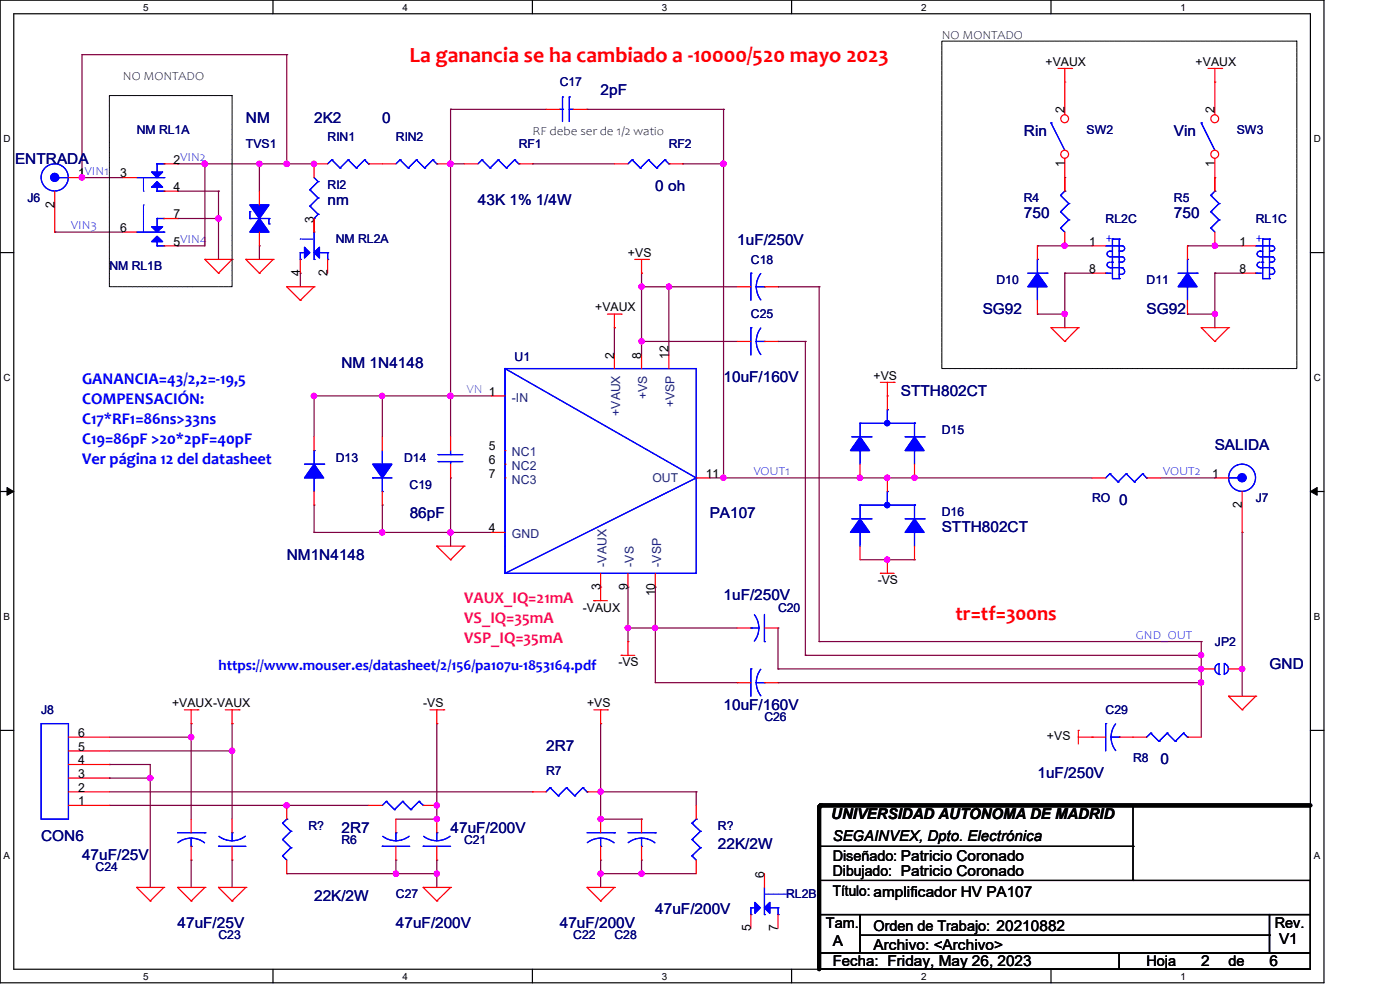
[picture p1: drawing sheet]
<svg xmlns="http://www.w3.org/2000/svg" width="297mm" height="210mm" viewBox="0 0 297 210" stroke-linecap="round" stroke-linejoin="round" font-family="sans-serif">
<path d="M0 0h280.9v208.5h-280.9zM2.9 2.9h275.1v202.7h-275.1z" fill="none" stroke="#000" stroke-width=".25"/>
<g fill="#fff">
<path d="M30.4 .3h1.1v2.4h-1.1z"/>
<path d="M30.4 205.9h1.1v2.3h-1.1z"/>
</g>
<path d="M57.9 0v2.9M57.9 205.6v2.9" fill="none" stroke="#000" stroke-width=".25"/>
<g fill="#fff">
<path d="M85.4 .3h1.1v2.4h-1.1z"/>
<path d="M85.4 205.9h1.1v2.3h-1.1z"/>
</g>
<path d="M112.9 0v2.9M112.9 205.6v2.9" fill="none" stroke="#000" stroke-width=".25"/>
<g fill="#fff">
<path d="M140.4 .3h1.2v2.4h-1.2z"/>
<path d="M140.4 205.9h1.2v2.3h-1.2z"/>
</g>
<path d="M167.9 0v2.9M167.9 205.6v2.9" fill="none" stroke="#000" stroke-width=".25"/>
<g fill="#fff">
<path d="M195.4 .3h1.2v2.4h-1.2z"/>
<path d="M195.4 205.9h1.2v2.3h-1.2z"/>
</g>
<path d="M223 0v2.9M223 205.6v2.9" fill="none" stroke="#000" stroke-width=".25"/>
<g fill="#fff">
<path d="M250.4 .3h1.2v2.4h-1.2z"/>
<path d="M250.4 205.9h1.2v2.3h-1.2z"/>
<path d="M.8 28.2h1.4v2.4h-1.4z"/>
<path d="M278.7 28.2h1.5v2.4h-1.5z"/>
<path d="M.8 78.9h1.4v2.3h-1.4z"/>
<path d="M278.7 78.9h1.5v2.3h-1.5z"/>
</g>
<path d="M0 53.6h2.9M278 53.6h2.9" fill="none" stroke="#000" stroke-width=".25"/>
<g fill="#fff">
<path d="M.8 129.6h1.3v2.3h-1.3z"/>
<path d="M278.7 129.6h1.4v2.3h-1.4z"/>
</g>
<path d="M0 104.3h2.9M278 104.3h2.9" fill="none" stroke="#000" stroke-width=".25"/>
<path d="M1.5 103.4l1.4 .9-1.4 .8zM278 104.3l1.4-.9v1.7z" fill="#000" stroke="#000" stroke-width=".21"/>
<g fill="#fff">
<path d="M.8 180.3h1.3v2.3h-1.3z"/>
<path d="M278.7 180.3h1.4v2.3h-1.4z"/>
</g>
<g fill="none" stroke="#000" stroke-width=".25">
<path d="M0 154.9h2.9M278 154.9h2.9M173.8 170.9h104.2v34.7h-104.2zM173.8 179.5h66.6M240.4 179.5h.1M240.4 170.9v15.9M173.5 186.8h104.5v7.2h-104.5zM173.8 194h8.7v8.1h-8.7zM182.5 194h86.8v8.1h-86.8zM182.5 198.4h86.8M240.4 186.8h.1M269.3 194h8.7v8.1h-8.7z"/>
<path d="M269.3 198.4h.1M173.8 202.1h63.6v3.5h-63.6zM237.4 202.1h40.6v3.5h-40.6z"/>
</g>
<g fill="none" stroke="#800040" stroke-width=".25">
<path d="M17.4 11.6h.1M17.4 11.6h43.4M17.4 11.6v26.1M60.8 11.6h.1M60.8 11.6v23.2M17.4 37.7h.1M17.4 37.7h8.7M37.7 34.8h.1M37.7 34.8h28.9M43.5 34.8h.1M43.5 34.8v17.4h-5.8M55 34.8h.1"/>
<path d="M55 34.8v5.8M60.8 34.8h.1M95.6 34.8h.1M95.6 23.2h.1M95.6 23.2v69.5M95.6 23.2h20.3M95.6 34.8h2.9M112.9 34.8h.1M112.9 34.8h17.4M124.5 23.2h.1M124.5 23.2h29M144.8 34.8h.1"/>
<path d="M144.8 34.8h8.7M153.5 23.2h.1M153.5 34.8h.1M153.5 23.2v78.2M225.9 37.7h.1M225.9 37.7v2.9M257.7 37.7h.1M257.7 37.7v2.9M11.6 49.2h.1M11.6 49.2h14.5M37.7 46.4h.1M37.7 52.2h.1"/>
<path d="M37.7 40.6h.1M37.7 46.4h8.7M37.7 40.6h8.7M46.4 46.4h.1M46.4 40.6h.1M46.4 40.6v14.4M55 52.2h.1M55 52.2v2.8M63.7 58h.1M63.7 58v2.8M66.6 49.2h.1M66.6 46.4v2.8"/>
<path d="M136.1 58h.1M136.1 58v17.3M220.1 52.2h.1M220.1 52.2h11.6M225.9 52.2h.1M225.9 58h.1M225.9 58h5.8M225.9 58v11.5M251.9 52.2h.1M251.9 52.2h11.6M257.7 52.2h.1M257.7 58h.1"/>
<path d="M257.7 58v11.5M257.7 58h5.8M130.3 69.5h.1M130.3 69.5v5.8M136.1 72.4h.1M136.1 60.8h.1M136.1 60.8h20.3M136.1 72.4h20.3M141.9 60.8h.1M141.9 60.8v14.5M165.1 60.8h.1M165.1 72.4h.1"/>
<path d="M165.1 60.8h8.7M165.1 72.4h5.8M170.9 72.4h.1M170.9 72.4v66.6M173.8 60.8h.1M173.8 60.8v75.3M220.1 66.6h.1M220.1 66.6h5.8M225.9 66.6h.1M251.9 66.6h.1M251.9 66.6h5.8M257.7 66.6h.1"/>
<path d="M66.6 84h.1M66.6 84h37.7M66.6 84v8.7M81.1 84h.1M81.1 84v8.7M95.6 84h.1M66.6 107.1h.1M66.6 112.9h.1M66.6 112.9h37.7M66.6 107.1v5.8M81.1 107.1h.1M81.1 112.9h.1"/>
<path d="M81.1 107.1v5.8M95.6 112.9h.1M95.6 101.4h.1M95.6 101.4v14.5M150.6 101.4h81.1M153.5 101.4h.1M182.5 101.4h.1M182.5 118.7h11.5M188.3 101.4h.1M188.3 118.7h.1M194 101.4h.1M194 118.7h.1"/>
<path d="M246.2 101.4h11.5M257.7 101.4h.1M263.5 112.9h.1M263.5 112.9v34.8M133.2 124.5h.1M133.2 133.2h.1M133.2 124.5v11.6M133.2 133.2h23.2M139 133.2h.1M139 124.5h.1M139 124.5v20.3h17.4M165.1 133.2h.1"/>
<path d="M165.1 133.2v8.7M170.9 139h.1M170.9 139h83.9M173.8 136.1h.1M173.8 136.1h81M254.8 139h.1M254.8 136.1h.1M254.8 136.1v20.3M23.2 159.3h26M23.2 156.4h17.4M40.6 156.4h.1M40.6 153.5h.1"/>
<path d="M40.6 153.5v20.3M49.2 159.3h.1M49.2 153.5h.1M49.2 153.5v20.3M92.7 153.5h.1M92.7 153.5v20.3M127.4 153.5h.1M127.4 153.5v20.3h8.7M156.4 144.8h.1M165.1 141.9h.1M165.1 144.8h.1M165.1 141.9h89.7"/>
<path d="M165.1 144.8h89.7M254.8 141.9h.1M254.8 144.8h.1M263.5 141.9h.1M23.2 162.2h.1M23.2 165.1h.1M23.2 170.9h.1M23.2 162.2h8.7v26.1M23.2 165.1h8.7M23.2 170.9h55M23.2 168h89.7M31.9 165.1h.1"/>
<path d="M60.8 170.9h.1M84 173.8h8.7M92.7 173.8h.1M92.7 170.9h.1M112.9 168h.1M127.4 168h.1M127.4 168h20.3M136.1 173.8h.1M147.7 168h.1M147.7 168v2.9M31.9 188.3h.1M40.6 182.5h.1"/>
<path d="M40.6 182.5v5.8M49.2 182.5h.1M49.2 182.5v5.8M60.8 185.3h.1M60.8 185.3h31.9M84 182.5h.1M84 182.5v2.8M92.7 185.3h.1M92.7 182.5h.1M92.7 182.5v5.8M127.4 185.3h.1M127.4 182.5h.1"/>
<path d="M127.4 182.5v5.8M127.4 185.3h20.3M136.1 185.3h.1M136.1 182.5h.1M136.1 182.5v2.8"/>
</g>
<g fill="#f0f" stroke="#f0f" stroke-width=".25">
<circle cx="95.5" cy="84" r=".55"/>
<circle cx="95.5" cy="34.8" r=".55"/>
<circle cx="139" cy="133.2" r=".55"/>
<circle cx="127.4" cy="185.3" r=".55"/>
<circle cx="92.7" cy="185.3" r=".55"/>
<circle cx="141.9" cy="60.8" r=".55"/>
<circle cx="95.5" cy="112.9" r=".55"/>
<circle cx="136.1" cy="60.8" r=".55"/>
<circle cx="153.5" cy="34.8" r=".55"/>
<circle cx="263.5" cy="141.9" r=".56"/>
<circle cx="46.3" cy="46.3" r=".56"/>
<circle cx="43.4" cy="34.8" r=".55"/>
<circle cx="257.7" cy="52.1" r=".55"/>
<circle cx="257.7" cy="66.6" r=".55"/>
<circle cx="194" cy="101.3" r=".55"/>
<circle cx="225.8" cy="52.1" r=".55"/>
<circle cx="225.8" cy="66.6" r=".55"/>
<circle cx="153.5" cy="101.3" r=".55"/>
<circle cx="254.8" cy="139" r=".55"/>
<circle cx="136.1" cy="72.4" r=".55"/>
<circle cx="254.8" cy="141.9" r=".55"/>
<circle cx="133.2" cy="133.2" r=".56"/>
<circle cx="127.4" cy="173.7" r=".55"/>
<circle cx="127.4" cy="167.9" r=".55"/>
<circle cx="92.7" cy="173.7" r=".55"/>
<circle cx="92.7" cy="170.9" r=".55"/>
<circle cx="84" cy="185.3" r=".55"/>
<circle cx="182.4" cy="101.3" r=".55"/>
<circle cx="188.2" cy="101.3" r=".55"/>
<circle cx="188.2" cy="118.7" r=".55"/>
<circle cx="81.1" cy="112.9" r=".55"/>
<circle cx="81.1" cy="84" r=".55"/>
<circle cx="31.9" cy="165.1" r=".56"/>
<circle cx="49.2" cy="159.3" r=".55"/>
<circle cx="40.6" cy="156.4" r=".55"/>
<circle cx="60.8" cy="170.9" r=".56"/>
<circle cx="254.8" cy="144.8" r=".55"/>
<circle cx="66.6" cy="34.8" r=".55"/>
<circle cx="55" cy="34.8" r=".55"/>
<circle cx="136.1" cy="185.3" r=".55"/>
<circle cx="60.8" cy="34.8" r=".56"/>
<circle cx="17.4" cy="37.6" r=".56"/>
<circle cx="66.6" cy="84" r=".55"/>
</g>
<g fill="none" stroke="#f00" stroke-width=".25">
<path d="M224.5 14.5h2.8M225.9 17.4h.1M225.9 14.5v2.9M227.3 14.5h.1M256.3 14.5h2.9M257.7 17.4h.1M257.7 14.5v2.9M259.2 14.5h.1M26.1 37.7h2.9M34.8 34.8h2.9M81.1 34.8h2.9M92.7 34.8h2.9"/>
<path d="M98.5 34.8h2.9M110.1 34.8h2.8M115.9 23.2h2.8M121.6 23.2h2.9M225.9 37.7v2.9M257.7 37.7v2.9M26.1 49.2h2.9M34.8 40.6h2.9M34.8 52.2h2.9M34.8 46.4h2.9M43.5 55h.1M43.5 55h5.7"/>
<path d="M43.5 55l2.9 3M46.4 58h.1M49.2 55h.1M49.2 55l-2.8 3M52.2 55h.1M52.2 55h5.8M52.2 55l2.8 3M55 58h.1M58 55h.1M58 55l-3 3M134.7 55h2.9M136.1 58h.1"/>
<path d="M136.1 55v3M137.6 55h.1M225.9 49.2v3M257.7 49.2v3M263.5 52.2h2.9M263.5 58h2.9M60.8 60.8h.1M60.8 60.8h5.8M60.8 60.8l2.9 2.9M63.7 63.7h.1M66.6 60.8h.1M66.6 60.8l-2.9 2.9"/>
<path d="M128.9 66.6h2.9M130.3 69.5h.1M130.3 66.6v2.9M131.8 66.6h.1M156.4 72.4h2.9M162.2 72.4h2.9M223 69.5h.1M223 69.5h5.8M223 69.5l2.9 2.9M225.9 72.4h.1M228.8 69.5h.1M228.8 69.5l-2.9 2.9"/>
<path d="M254.8 69.5h.1M254.8 69.5h5.8M254.8 69.5l2.9 2.9M257.7 72.4h.1M260.6 69.5h.1M260.6 69.5l-2.9 2.9M66.6 92.7v2.9M81.1 92.7v2.9M95.6 92.7v2.9M95.6 98.5v2.9M182.5 98.5v2.9M186.8 81.1h2.9"/>
<path d="M188.3 84h.1M188.3 81.1v5.8M189.7 81.1h.1M194 98.5v2.9M66.6 104.3v2.8M81.1 104.3v2.8M92.7 115.9h.1M92.7 115.9h5.8M92.7 115.9l2.9 2.8M95.6 118.7h.1M98.5 115.9h.1M98.5 115.9l-2.9 2.8"/>
<path d="M188.3 118.7h.1M188.3 118.7v2.9M126 127.4h.1M126 127.4h2.9M127.4 124.5h.1M127.4 124.5v2.9M131.8 139h.1M131.8 139h2.9M133.2 136.1h.1M133.2 136.1v2.9M186.8 121.6h.1M186.8 121.6h2.9"/>
<path d="M39.1 150.6h2.9M40.6 153.5h.1M40.6 150.6v2.9M42 150.6h.1M47.8 150.6h2.9M49.2 153.5h.1M49.2 150.6v2.9M50.7 150.6h.1M91.2 150.6h2.9M92.7 153.5h.1M92.7 150.6v2.9M94.1 150.6h.1"/>
<path d="M126 150.6h2.9M127.4 153.5h.1M127.4 150.6v2.9M128.9 150.6h.1M156.4 144.8h2.9M162.2 144.8h2.9M228.8 154.9h.1M228.8 156.4h5.8M228.8 154.9v2.9M231.7 156.4h.1M237.4 156.4h3M260.6 147.7h.1"/>
<path d="M260.6 147.7h5.8M260.6 147.7l2.9 2.9M263.5 150.6h.1M266.4 147.7h.1M266.4 147.7l-2.9 2.9M40.6 173.8v2.9M40.6 179.5v3M60.8 170.9v2.9M127.4 173.8v2.9M127.4 179.5v3M29 188.3h.1M29 188.3h5.8"/>
<path d="M29 188.3l2.9 2.8M31.9 191.1h.1M34.8 188.3h.1M34.8 188.3l-2.9 2.8M37.7 188.3h.1M37.7 188.3h5.8M37.7 188.3l2.9 2.8M40.6 191.1h.1M43.5 188.3h.1M43.5 188.3l-2.9 2.8M46.4 188.3h.1M46.4 188.3h5.8"/>
<path d="M46.4 188.3l2.8 2.8M49.2 191.1h.1M52.2 188.3h.1M52.2 188.3l-3 2.8M60.8 182.5v2.8M89.8 188.3h.1M89.8 188.3h5.8M89.8 188.3l2.9 2.8M92.7 191.1h.1M95.6 188.3h.1M95.6 188.3l-2.9 2.8M124.5 188.3h.1"/>
<path d="M124.5 188.3h5.8M124.5 188.3l2.9 2.8M127.4 191.1h.1M130.3 188.3h.1M130.3 188.3l-2.9 2.8"/>
</g>
<path d="M173.8 171.2v34.4M174 170.9h104" fill="none" stroke="#000" stroke-width=".85"/>
<g fill="#000">
<circle cx="173.8" cy="171.2" r=".42"/>
<circle cx="174" cy="170.9" r=".42"/>
</g>
<path d="M199.8 8.7h75.3v69.5h-75.3zM23.2 20.3h26v40.5h-26z" fill="none" stroke="#000" stroke-width=".21"/>
<g fill="none" stroke="#00f" stroke-width=".25">
<path d="M29 37.7h5.8M33.3 34.8h.1M33.3 34.8v1.7M33.3 39.7v.9M33.3 34.8h1.5M34.8 37.7h.1M34.8 34.8h.1M84.9 33.9h.1M84.9 33.9l-.9 .9M84.9 33.9l1.7 1.7M86.6 35.6h.1M88.3 33.9h.1"/>
<path d="M88.3 33.9l-1.7 1.7M88.3 33.9l1.8 1.7M90.1 35.6h.1M91.8 33.9h.1M91.8 33.9l-1.7 1.7M91.8 33.9l.9 .9M92.7 34.8h.1M102.2 33.9h.1M102.2 33.9l-.8 .9M102.2 33.9l1.8 1.7M104 35.6h.1M105.7 33.9h.1"/>
<path d="M105.7 33.9l-1.7 1.7M105.7 33.9l1.7 1.7M107.4 35.6h.1M109.2 33.9h.1M109.2 33.9l-1.8 1.7M109.2 33.9l.9 .9M110.1 34.8h.1M118.7 23.2h.6M119.3 23.2h.1M119.3 20.6h.1M119.3 20.6v5.2M120.8 20.6h.1"/>
<path d="M120.8 23.2h.1M120.8 23.2h.8M120.8 20.6v5.2M223 26.1h.1M223 26.1l2.9 5.8M29 49.2h5.8M33.3 40.6h.1M33.3 52.2h.1M33.3 46.4h.1M33.3 46.4v1.7M33.3 51.3v.9M33.3 40.6h1.5"/>
<path d="M33.3 52.2h1.5M33.3 46.4h1.5M34.8 40.6h.1M34.8 52.2h.1M34.8 46.4h.1M34.8 49.2h.1M225 48.4h.1M225 44.9h.1M225 41.4h.1M225 48.4l.9 .8M225 44.9l1.7 1.8M225 41.4l1.7 1.8"/>
<path d="M225.9 40.6h.1M225.9 40.6l-.9 .8M226.7 46.7h.1M226.7 43.2h.1M226.7 46.7l-1.7 1.7M226.7 43.2l-1.7 1.7M256.9 48.4h.1M256.9 44.9h.1M256.9 41.4h.1M256.9 48.4l.8 .8M256.9 44.9l1.7 1.8M256.9 41.4l1.7 1.8"/>
<path d="M257.7 40.6h.1M257.7 40.6l-.8 .8M258.6 46.7h.1M258.6 43.2h.1M258.6 46.7l-1.7 1.7M258.6 43.2l-1.7 1.7M266.4 58h.1M266.4 52.2h3.5M266.4 58h1.2M267.3 53.3h.1M267.3 53.3a.57 .57 0 0 0-.6 .6 .57 .57 0 0 0 .6 .5M267.3 56.8h.1"/>
<path d="M267.3 55.6a.55 .55 0 0 0-.6 .6 .55 .55 0 0 0 .6 .5M267.3 53.3h.6M267.3 54.5h2.6M267.3 56.8h2.6M267.6 55.6h.3M267.9 59.1h.1M267.9 50.7h.1M267.9 55.6h.1M267.9 50.7v8.4M267.9 59.1h1.4M267.9 50.7h1.4M269.3 59.1h.1"/>
<path d="M269.3 50.7h.1M269.3 53.3h.1M269.3 55.6h.1M269.3 58.2h.1M269.3 50.7v8.4M269.3 53.3h.6M269.3 55.6h.6M269.6 56.8a.71 .71 0 0 1 .8 .5 .71 .71 0 0 1-.5 .9h-.6M269.9 52.2h.1M269.9 54.5h.1M269.9 52.2a.55 .55 0 0 1 .5 .5 .55 .55 0 0 1-.5 .6M269.9 54.5a.55 .55 0 0 1 .5 .5 .55 .55 0 0 1-.5 .6"/>
<path d="M269.9 56.8h.1M159.3 69.5h.1M159.3 69.5v5.8M160.4 72.4l.3 1.5 .7 1.3M160.4 72.4h1.8M161.4 69.6l-.7 1.3-.3 1.5M162.2 72.4h.1M64.6 98.5h4.1M66.6 95.6h.1M66.6 95.6v2.9M68.7 98.5h.1M81.1 98.5h.1"/>
<path d="M81.1 95.6v2.9M93 96.4h.1M93 97.9h.1M93 96.4h5.2M93 97.9h5.2M95.6 97.9h.1M95.6 96.4h.1M95.6 95.6v.8M95.6 97.9v.6M180.7 92.7h4.1M182.5 95.6h.1M182.5 89.8h.1"/>
<path d="M182.5 89.8v2.9M182.5 95.6v2.9M182.5 89.8h11.5M184.8 92.7h.1M188.3 86.9h.1M188.3 86.9v2.9M192 92.7h4M194 95.6h.1M194 89.8h.1M194 89.8v2.9M194 95.6v2.9M196 92.7h.1"/>
<path d="M66.6 101.4h.1M66.6 101.4v2.9M79.1 101.4h.1M79.1 101.4h4M81.1 104.3h.1M81.1 101.4v2.9M159.3 141.9h.1M159.3 141.9v5.8M160.4 144.8l.3 1.5 .7 1.3M160.4 144.8h1.8M161.4 142l-.7 1.3-.3 1.5M162.2 144.8h.1"/>
<path d="M234.6 153.5h.1M234.6 153.5v5.8M235.7 156.4l.3 1.5 .7 1.3M235.7 156.4h1.7M236.7 153.6l-.7 1.3-.3 1.5M237.4 156.4h.1M37.7 176.7h5.8M40.6 179.5h.1M40.6 177.8l1.5 .3 1.3 .7M40.6 177.8l-1.5 .2-1.4 .8M40.6 177.8v1.7M43.5 176.7h.1"/>
<path d="M59.9 178.1h.1M59.9 174.6h.1M59.9 178.1l1.8 1.7M59.9 174.6l1.8 1.8M60.8 173.8h.1M60.8 173.8l-.9 .8M61.7 179.8h.1M61.7 176.4h.1M61.7 179.8l-1.8 1.8M61.7 176.4l-1.8 1.7M124.5 176.7h5.8M127.4 179.5h.1"/>
<path d="M127.4 177.8l1.5 .3 1.4 .7M127.4 177.8l-1.5 .2-1.3 .8M127.4 177.8v1.7M130.3 176.7h.1M59.9 181.6h.1M59.9 181.6l.9 .9"/>
</g>
<g fill="#00f" stroke="#00f" stroke-width=".25">
<path d="M32.2 36.5h2.3l-1.2 1.2z"/>
<path d="M33.3 38.5l1.2 1.2h-2.3z"/>
<path d="M32.2 48.1h2.3l-1.2 1.1z"/>
<path d="M32.2 51.3l1.1-1.2 1.2 1.2z"/>
<path d="M66.6 98.5l2.1 2.9h-4.1z" fill-rule="evenodd"/>
<path d="M66.6 98.5l2.1 2.9h-4.1z" fill-rule="evenodd"/>
<path d="M79.1 98.5h4l-2 2.9z" fill-rule="evenodd"/>
<path d="M79.1 98.5h4l-2 2.9z" fill-rule="evenodd"/>
<path d="M182.5 92.7l2 2.9h-4.1z" fill-rule="evenodd"/>
<path d="M194 92.7l2 2.9h-4z" fill-rule="evenodd"/>
<path d="M182.5 92.7l2 2.9h-4.1z" fill-rule="evenodd"/>
<path d="M194 92.7l2 2.9h-4z" fill-rule="evenodd"/>
<circle cx="188.2" cy="89.8" r=".55"/>
</g>
<path d="M30.4 37.7v2.9M30.4 40.6h.1M30.4 43.5h.1M30.4 43.5v5.7" fill="none" stroke="#fff" stroke-width=".21"/>
<path d="M30.4 37.7v2.9M30.4 40.6h.1M30.4 43.5h.1M30.4 43.5v5.7" fill="none" stroke="#00f" stroke-width=".21"/>
<circle cx="225.9" cy="32.7" r=".83" fill="#fff" stroke="#f00" stroke-width=".25"/>
<path d="M225.9 33.6v7" fill="none" stroke="#f00" stroke-width=".25"/>
<circle cx="225.9" cy="25.2" r=".83" fill="#fff" stroke="#f00" stroke-width=".25"/>
<g fill="none" stroke="#f00" stroke-width=".25">
<path d="M225.9 17.4v6.9M66.6 34.8v2.9M130.3 34.8h2.9M141.9 34.8h2.9M63.7 55v3M66.6 46.4v2.8M69.5 55v3M220.1 52.2v2.8M231.7 52.2h2.9M231.7 58h2.9M251.9 52.2v2.8M130.3 75.3v2.9"/>
<path d="M136.1 75.3v2.9M141.9 75.3v2.9M156.4 60.8h2.9M162.2 60.8h2.9M220.1 63.7v2.9M251.9 63.7v2.9M104.3 84h2.8M107.1 95.6h.1M107.1 98.5h.1M104.3 112.9h2.8M107.1 101.4h.1M147.7 101.4h2.9"/>
<path d="M182.5 115.9v2.8M188.3 101.4v2.9M194 115.9v2.8M231.7 101.4h2.9M243.2 101.4h3M257.7 101.4h2.9M263.5 104.3v8.6M127.4 121.6v2.9M133.2 121.6v2.9M139 121.6v2.9M240.4 156.4h2.8M251.9 156.4h2.9"/>
<path d="M49.2 173.8v2.9M49.2 179.5v3M78.2 170.9h2.9M89.8 170.9h2.9M92.7 173.8v2.9M92.7 179.5v3M147.7 170.9v2.9M147.7 182.5v2.8"/>
</g>
<g fill="none" stroke="#00f" stroke-width=".25">
<path d="M66.6 37.7l.9 .8M67.5 38.5h.1M67.5 38.5l-1.8 1.8M134.1 33.9h.1M134.1 33.9l-.9 .9M134.1 33.9l1.7 1.7M135.8 35.6h.1M137.6 33.9h.1M137.6 33.9l-1.8 1.7M137.6 33.9l1.7 1.7M139.3 35.6h.1M141.1 33.9h.1"/>
<path d="M141.1 33.9l-1.8 1.7M141.1 33.9l.8 .9M141.9 34.8h.1M254.8 26.1h.1M254.8 26.1l2.9 5.8M63.7 53.6h.1M63.7 55h.1M63.7 53.6h.9M63.7 53.6v1.4M65.7 40.3h.1M65.7 43.7h.1M65.7 40.3l1.8 1.7"/>
<path d="M65.7 43.7l1.8 1.8M66.6 55h.1M66.6 46.4h.1M66.6 49.2v5.8M67.5 42h.1M67.5 45.5h.1M67.5 42l-1.8 1.7M67.5 45.5l-.9 .9M67.8 53.6h1.7M69.5 53.6h.1M69.5 55h.1M69.5 53.6v1.4"/>
<path d="M159.3 58h.1M159.3 58v5.7M161.4 58l-.7 1.3-.3 1.5M218.1 58h4M220.1 55h.1M220.1 55v3M222.1 58h.1M234.6 58h.1M234.6 58h1.1M234.6 52.2h3.4M235.5 53.3h.1M235.5 56.8h.1"/>
<path d="M235.5 53.3h.5M235.5 54.5h2.5M235.5 56.8h2.5M235.5 53.3a.57 .57 0 0 0-.6 .6 .57 .57 0 0 0 .6 .5M235.5 55.6a.55 .55 0 0 0-.6 .6 .55 .55 0 0 0 .6 .5M235.7 55.6h.3M236 59.1h.1M236 50.7h.1M236 55.6h.1M236 50.7v8.4M236 59.1h1.4M236 50.7h1.4"/>
<path d="M237.4 59.1h.1M237.4 50.7h.1M237.4 53.3h.1M237.4 55.6h.1M237.4 58.2h.1M237.4 50.7v8.4M237.4 53.3h.6M237.4 55.6h.6M237.7 56.8a.85 .85 0 0 1 .9 .9M238 52.2h.1M238 54.5h.1M238 52.2a.55 .55 0 0 1 .6 .5 .55 .55 0 0 1-.6 .6"/>
<path d="M238 54.5a.55 .55 0 0 1 .6 .5 .55 .55 0 0 1-.6 .6M238 56.8h.1M238.6 57.7l-.3 .4-.9 .1M249.9 58h4.1M251.9 55h.1M251.9 55v3M254 58h.1M107.1 78.2h40.6v43.4h-40.6zM107.1 78.2h.1M107.1 78.2v43.4M107.1 78.2l40.6 23.2M160.4 60.8l.3 1.5 .7 1.3"/>
<path d="M160.4 60.8h1.8M162.2 60.8h.1M220.1 60.8h.1M220.1 60.8v2.9M251.9 60.8h.1M251.9 60.8v2.9M147.7 101.4h.1M147.7 101.4l-40.6 20.2M180.7 110.1h4.1M182.5 112.9h.1M182.5 107.1h.1M182.5 107.1v3"/>
<path d="M182.5 112.9v3M182.5 107.1h11.5M184.8 110.1h.1M188.3 104.3h.1M188.3 104.3v2.8M192 110.1h4M194 112.9h.1M194 107.1h.1M194 107.1v3M194 112.9v3M196 110.1h.1M235.5 100.5h.1"/>
<path d="M235.5 100.5l-.9 .9M235.5 100.5l1.7 1.7M237.2 102.2h.1M238.9 100.5h.1M238.9 100.5l-1.7 1.7M238.9 100.5l1.8 1.7M240.7 102.2h.1M242.4 100.5h.1M242.4 100.5l-1.7 1.7M242.4 100.5l.8 .9M243.2 101.4h.1M260.6 101.4h2"/>
<path d="M262.6 101.4h.1M107.1 121.6h.1M244.1 155.5h.1M244.1 155.5l-.9 .9M244.1 155.5l1.8 1.8M245.9 157.3h.1M247.6 155.5h.1M247.6 155.5l-1.7 1.8M247.6 155.5l1.7 1.8M249.3 157.3h.1M251.1 155.5h.1M251.1 155.5l-1.8 1.8"/>
<path d="M251.1 155.5l.8 .9M251.9 156.4h.1M46.4 179.5h.1M46.4 179.5h5.8M49.2 176.7h.1M49.2 176.7v1.7M52 177.4a4.6 4.6 0 0 1-5.5 0M82 170h.1M82 170l-.9 .9M82 170l1.7 1.7M83.7 171.7h.1M85.4 170h.1"/>
<path d="M85.4 170l-1.7 1.7M85.4 170l1.8 1.7M87.2 171.7h.1M88.9 170h.1M88.9 170l-1.7 1.7M88.9 170l.9 .9M89.8 179.5h.1M89.8 170.9h.1M89.8 179.5h5.8M92.7 176.7h.1M92.7 176.7v1.7M95.5 177.4a4.6 4.6 0 0 1-5.6 0"/>
<path d="M146.8 178.1h.1M146.8 174.6h.1M146.8 178.1l1.8 1.7M146.8 174.6l1.8 1.8M147.7 173.8h.1M147.7 173.8l-.9 .8M148.6 179.8h.1M148.6 176.4h.1M148.6 179.8l-1.8 1.8M148.6 176.4l-1.8 1.7M146.8 181.6h.1M146.8 181.6l.9 .9"/>
<circle cx="263.5" cy="101.3" r="2.87"/>
</g>
<g fill="#00f" stroke="#00f" stroke-width=".25">
<path d="M66.6 53.6l1.2-1.1v2.2z"/>
<path d="M64.6 52.5l1.1 1.1-1.1 1.1z"/>
<path d="M251.9 58l2.1 2.8h-4.1z" fill-rule="evenodd"/>
<path d="M251.9 58l2.1 2.8h-4.1z" fill-rule="evenodd"/>
<path d="M182.5 110.1l2 2.8h-4.1z" fill-rule="evenodd"/>
<path d="M194 110.1l2 2.8h-4z" fill-rule="evenodd"/>
<path d="M182.5 110.1l2 2.8h-4.1z" fill-rule="evenodd"/>
<path d="M194 110.1l2 2.8h-4z" fill-rule="evenodd"/>
<path d="M220.1 58l2 2.8h-4z" fill-rule="evenodd"/>
<path d="M220.1 58l2 2.8h-4z" fill-rule="evenodd"/>
<circle cx="188.2" cy="107.1" r=".55"/>
<circle cx="263.5" cy="101.4" r=".86"/>
</g>
<path d="M63.7 50.7h.1M63.7 50.7h2.9" fill="none" stroke="#fff" stroke-width=".21"/>
<path d="M63.7 50.7h.1M63.7 50.7h2.9" fill="none" stroke="#00f" stroke-width=".21"/>
<circle cx="257.7" cy="32.7" r=".83" fill="#fff" stroke="#f00" stroke-width=".25"/>
<path d="M257.7 33.6v7" fill="none" stroke="#f00" stroke-width=".25"/>
<circle cx="257.7" cy="25.2" r=".83" fill="#fff" stroke="#f00" stroke-width=".25"/>
<g fill="none" stroke="#f00" stroke-width=".25">
<path d="M257.7 17.4v6.9M14.5 37.7h2.9M66.6 34.8h2.9M78.2 34.8h2.9M11.6 40.6v8.6M55 40.6v2.9M55 49.2v3M156.4 133.2h2.9M162.2 133.2h2.9M14.5 159.3h8.7M14.5 156.4h8.7M254.8 141.9h2.9"/>
<path d="M260.6 141.9h2.9M14.5 168h8.7M14.5 170.9h8.7M14.5 165.1h8.7M14.5 162.2h8.7M84 173.8v2.9M84 179.5v3M112.9 168h3M124.5 168h2.9M136.1 173.8v2.9M136.1 179.5v3M159.3 194v2.9"/>
<path d="M162.2 185.3v3M165.1 194v2.9"/>
</g>
<g fill="none" stroke="#00f" stroke-width=".25">
<path d="M12.5 37.7h.1M12.5 37.7h2M70.4 33.9h.1M70.4 33.9l-.9 .9M70.4 33.9l1.7 1.7M72.1 35.6h.1M73.9 33.9h.1M73.9 33.9l-1.8 1.7M73.9 33.9l1.7 1.7M75.6 35.6h.1M77.3 33.9h.1M77.3 33.9l-1.7 1.7"/>
<path d="M77.3 33.9l.9 .9M78.2 34.8h.1M53 46.4h.1M53 44.9h.1M53 46.4h4.1M53 44.9v1.5M57.1 46.4h.1M57.1 47.5h.1M57.1 46.4v1.1M159.3 133.2h.1M159.3 133.2h1.7M160 130.4l.8 1.3 .2 1.6-.3 1.4-.7 1.3"/>
<path d="M162.2 136.1h.1M162.2 130.3v5.8M8.7 153.5h5.8v20.3h-5.8zM258.6 143.1h.1M258.6 143a1.14 1.14 0 0 1-.9-1.1 1.14 1.14 0 0 1 .9-1.1v2.3M259.7 140.8a1.14 1.14 0 0 1 .9 1.1 1.14 1.14 0 0 1-.9 1.1M259.8 140.8h.1M259.8 140.8v2.3M81.1 179.5h.1M81.1 179.5h5.8M84 176.7h.1M84 176.7v1.7"/>
<path d="M86.8 177.4a4.6 4.6 0 0 1-5.6 0M116.7 167.1h.1M116.7 167.1l-.8 .9M116.7 167.1l1.7 1.7M118.4 168.8h.1M120.2 167.1h.1M120.2 167.1l-1.8 1.7M120.2 167.1l1.7 1.7M121.9 168.8h.1M123.7 167.1h.1M123.7 167.1l-1.8 1.7M123.7 167.1l.8 .9"/>
<path d="M124.5 168h.1M133.2 176.7h5.8M136.1 179.5h.1M136.1 177.8l1.5 .3 1.3 .7M136.1 177.8l-1.5 .2-1.3 .8M136.1 177.8v1.7M139 176.7h.1M159.3 194h.1M159.3 192.6h.1M159.3 192.6v1.4M159.3 192.6h.8M162.2 194h.1"/>
<path d="M162.2 188.3v5.7M163.3 192.6h1.8M165.1 194h.1M165.1 192.6h.1M165.1 192.6v1.4"/>
<circle cx="11.6" cy="37.6" r="2.88"/>
</g>
<g fill="#00f" stroke="#00f" stroke-width=".25">
<path d="M163.3 191.4v2.4l-1.1-1.2z"/>
<path d="M160.1 191.4l1.2 1.2-1.2 1.2z"/>
<path d="M55 46.4l2.1 2.8h-4.1z" fill-rule="evenodd"/>
<path d="M53 43.5h4.1l-2.1 2.9z" fill-rule="evenodd"/>
<path d="M55 46.4l2.1 2.8h-4.1z" fill-rule="evenodd"/>
<path d="M53 43.5h4.1l-2.1 2.9z" fill-rule="evenodd"/>
<circle cx="11.6" cy="37.6" r=".85"/>
</g>
<path d="M162.2 189.7h5.8M168 189.7h.1" fill="none" stroke="#fff" stroke-width=".21"/>
<path d="M162.2 189.7h5.8M168 189.7h.1" fill="none" stroke="#00f" stroke-width=".21"/>
<g fill="#f0f" stroke="#f0f" stroke-width=".25">
<circle cx="95.5" cy="84" r=".55"/>
<circle cx="95.5" cy="34.8" r=".55"/>
<circle cx="139" cy="133.2" r=".55"/>
<circle cx="127.4" cy="185.3" r=".55"/>
<circle cx="92.7" cy="185.3" r=".55"/>
<circle cx="141.9" cy="60.8" r=".55"/>
<circle cx="95.5" cy="112.9" r=".55"/>
<circle cx="136.1" cy="60.8" r=".55"/>
<circle cx="153.5" cy="34.8" r=".55"/>
<circle cx="263.5" cy="141.9" r=".56"/>
<circle cx="46.3" cy="46.3" r=".56"/>
<circle cx="43.4" cy="34.8" r=".55"/>
<circle cx="257.7" cy="52.1" r=".55"/>
<circle cx="257.7" cy="66.6" r=".55"/>
<circle cx="194" cy="101.3" r=".55"/>
<circle cx="225.8" cy="52.1" r=".55"/>
<circle cx="225.8" cy="66.6" r=".55"/>
<circle cx="153.5" cy="101.3" r=".55"/>
<circle cx="254.8" cy="139" r=".55"/>
<circle cx="136.1" cy="72.4" r=".55"/>
<circle cx="254.8" cy="141.9" r=".55"/>
<circle cx="133.2" cy="133.2" r=".56"/>
<circle cx="127.4" cy="173.7" r=".55"/>
<circle cx="127.4" cy="167.9" r=".55"/>
<circle cx="92.7" cy="173.7" r=".55"/>
<circle cx="92.7" cy="170.9" r=".55"/>
<circle cx="84" cy="185.3" r=".55"/>
<circle cx="182.4" cy="101.3" r=".55"/>
<circle cx="188.2" cy="101.3" r=".55"/>
<circle cx="188.2" cy="118.7" r=".55"/>
<circle cx="81.1" cy="112.9" r=".55"/>
<circle cx="81.1" cy="84" r=".55"/>
<circle cx="31.9" cy="165.1" r=".56"/>
<circle cx="49.2" cy="159.3" r=".55"/>
<circle cx="40.6" cy="156.4" r=".55"/>
<circle cx="60.8" cy="170.9" r=".56"/>
<circle cx="254.8" cy="144.8" r=".55"/>
<circle cx="66.6" cy="34.8" r=".55"/>
<circle cx="55" cy="34.8" r=".55"/>
<circle cx="136.1" cy="185.3" r=".55"/>
<circle cx="60.8" cy="34.8" r=".56"/>
<circle cx="17.4" cy="37.6" r=".56"/>
<circle cx="66.6" cy="84" r=".55"/>
</g>
<text font-size="4.6" fill="#f00" x="86.9" y="13.1">La ganancia se ha cambiado a -10000/520 mayo 2023</text>
<text font-size="4.3" fill="#f00" x="202.7" y="131.5">tr=tf=300ns</text>
<g font-size="3.5" fill="#00f">
<text x="17.4" y="81.5">GANANCIA=43/2,2=-19,5</text>
<text x="17.4" y="85.7">COMPENSACIÓN:</text>
<text x="17.4" y="90">C17*RF1=86ns&gt;33ns</text>
<text x="17.4" y="94.2">C19=86pF &gt;20*2pF=40pF</text>
<text x="17.4" y="98.4">Ver página 12 del datasheet</text>
</g>
<g font-size="3.5" fill="#ff0080">
<text x="98.5" y="127.8">VAUX_IQ=21mA</text>
<text x="98.5" y="132.1">VS_IQ=35mA</text>
<text x="98.5" y="136.3">VSP_IQ=35mA</text>
</g>
<g font-size="3.2" fill="#000080">
<text x="127.4" y="20.2">2pF</text>
<text x="52.2" y="26">NM</text>
<text x="66.6" y="26">2K2</text>
<text x="81.1" y="26">0</text>
<text x="217.2" y="28.9">Rin</text>
<text x="249" y="28.9">Vin</text>
<text x="3.2" y="34.7">ENTRADA</text>
<text x="139" y="40.5">0 oh</text>
<text x="69.5" y="43.4">nm</text>
<text x="101.4" y="43.4">43K 1% 1/4W</text>
<text x="217.2" y="46.3">750</text>
<text x="249" y="46.3">750</text>
<text x="156.4" y="52.1">1uF/250V</text>
<text x="208.5" y="66.5">SG92</text>
<text x="243.3" y="66.5">SG92</text>
<text x="72.4" y="78.1">NM 1N4148</text>
<text x="153.5" y="81">10uF/160V</text>
<text x="191.1" y="83.9">STTH802CT</text>
<text x="257.7" y="95.5">SALIDA</text>
<text x="237.4" y="107.1">0</text>
<text x="86.9" y="110">86pF</text>
<text x="150.6" y="110">PA107</text>
<text x="199.8" y="112.9">STTH802CT</text>
<text x="60.8" y="118.7">NM1N4148</text>
<text x="153.5" y="127.4">1uF/250V</text>
<text x="269.3" y="141.9">GND</text>
<text x="153.5" y="150.5">10uF/160V</text>
<text x="115.9" y="159.2">2R7</text>
<text x="220.1" y="165">1uF/250V</text>
<text x="246.2" y="162.1">0</text>
<text x="8.7" y="178.4">CON6</text>
<text x="72.4" y="176.6">2R7</text>
<text x="95.6" y="176.6">47uF/200V</text>
<text x="17.4" y="182.4">47uF/25V</text>
<text x="152.3" y="180.1">22K/2W</text>
<text x="66.6" y="191.1">22K/2W</text>
<text x="37.7" y="196.8">47uF/25V</text>
<text x="84" y="196.8">47uF/200V</text>
<text x="118.7" y="196.8">47uF/200V</text>
<text x="139" y="194">47uF/200V</text>
</g>
<text font-size="3.2" fill="#00f" x="46.4" y="142">https://www.mouser.es/datasheet/2/156/pa107u-1853164.pdf</text>
<g font-size="3.2">
<text x="176.4" y="173.7">UNIVERSIDAD AUTÓNOMA DE MADRID</text>
<text x="176.7" y="178.4">SEGAINVEX, Dpto. Electrónica</text>
<text x="176.7" y="185.8">Dibujado: Patricio Coronado</text>
<text x="176.7" y="200.6">A</text>
<text x="185.3" y="201.5">Archivo: &lt;Archivo&gt;</text>
<text x="271.4" y="200.3">V1</text>
<text x="176.7" y="205">Fecha: Friday, May 26, 2023</text>
<text x="254.8" y="205">2</text>
<text x="269.3" y="205">6</text>
</g>
<g font-size="3.1">
<text x="176.7" y="182.6">Diseñado: Patricio Coronado</text>
<text x="176.7" y="190.2">Título: amplificador HV PA107</text>
<text x="175.2" y="196.8">Tam.</text>
<text x="185.3" y="197.4">Orden de Trabajo: 20210882</text>
<text x="270.5" y="196.8">Rev.</text>
<text x="243.2" y="204.9">Hoja</text>
<text x="260.6" y="204.9">de</text>
</g>
<g font-size="2.6">
<text x="199.8" y="8.3">NO MONTADO</text>
<text x="26.1" y="17">NO MONTADO</text>
<text x="221.8" y="13.9">+VAUX</text>
<text x="253.7" y="13.9">+VAUX</text>
<text x="112.9" y="28.5">RF debe ser de 1/2 watio</text>
<text x="225.8" y="24" transform="rotate(-90 225.8 24)">2</text>
<text x="257.7" y="24" transform="rotate(-90 257.7 24)">2</text>
<text x="36.8" y="34.7">2VIN2</text>
<text x="225.8" y="35.3" transform="rotate(-90 225.8 35.3)">1</text>
<text x="257.7" y="35.3" transform="rotate(-90 257.7 35.3)">1</text>
<text x="16.6" y="37.6">1</text>
<text x="25.5" y="37.6">3</text>
<text x="36.8" y="40.5">4</text>
<text x="11.6" y="44" transform="rotate(-90 11.6 44)">2</text>
<text x="36.8" y="46.3">7</text>
<text x="66.6" y="47.2" transform="rotate(-90 66.6 47.2)">3</text>
<text x="25.5" y="49.2">6</text>
<text x="36.8" y="52.1">5VIN4</text>
<text x="231.1" y="52.1">1</text>
<text x="262.9" y="52.1">1</text>
<text x="63.7" y="58.5" transform="rotate(-90 63.7 58.5)">4</text>
<text x="69.5" y="58.5" transform="rotate(-90 69.5 58.5)">2</text>
<text x="133.2" y="54.5">+VS</text>
<text x="231.1" y="57.9">8</text>
<text x="262.9" y="57.9">8</text>
<text x="126.3" y="66">+VAUX</text>
<text x="130.3" y="76.2" transform="rotate(-90 130.3 76.2)">2</text>
<text x="136.1" y="76.2" transform="rotate(-90 136.1 76.2)">8</text>
<text x="141.9" y="76.2" transform="rotate(-90 141.9 76.2)">12</text>
<text x="185.3" y="80.5">+VS</text>
<text x="103.7" y="95.5">5</text>
<text x="103.7" y="98.4">6</text>
<text x="103.7" y="101.3">7</text>
<text x="149.7" y="101.3">11</text>
<text x="257.2" y="101.3">1</text>
<text x="263.5" y="107.7" transform="rotate(-90 263.5 107.7)">2</text>
<text x="103.7" y="112.9">4</text>
<text x="127.4" y="125.1" transform="rotate(-90 127.4 125.1)">3</text>
<text x="133.2" y="125.1" transform="rotate(-90 133.2 125.1)">9</text>
<text x="186.2" y="124">-VS</text>
<text x="123.7" y="129.8">-VAUX</text>
<text x="139" y="126.5" transform="rotate(-90 139 126.5)">10</text>
<text x="131.2" y="141.4">-VS</text>
<text x="36.5" y="150">+VAUX-VAUX</text>
<text x="89.8" y="150">-VS</text>
<text x="124.5" y="150">+VS</text>
<text x="16.6" y="159.3">5</text>
<text x="16.6" y="156.3">6</text>
<text x="222.1" y="157">+VS</text>
<text x="16.6" y="167.9">2</text>
<text x="16.6" y="165">3</text>
<text x="16.6" y="162.1">4</text>
<text x="16.6" y="170.8">1</text>
<text x="162.1" y="186.2" transform="rotate(-90 162.1 186.2)">6</text>
<text x="159.3" y="197.5" transform="rotate(-90 159.3 197.5)">5</text>
<text x="165" y="197.5" transform="rotate(-90 165 197.5)">7</text>
</g>
<g font-size="2.6" fill="#000080">
<text x="118.7" y="18.3">C17</text>
<text x="29" y="28.4">NM RL1A</text>
<text x="69.5" y="29.8">RIN1</text>
<text x="84" y="29.8">RIN2</text>
<text x="230.5" y="28.4">SW2</text>
<text x="262.4" y="28.4">SW3</text>
<text x="52.2" y="31.3">TVS1</text>
<text x="110.1" y="31.3">RF1</text>
<text x="141.9" y="31.3">RF2</text>
<text x="69.5" y="40">RI2</text>
<text x="5.8" y="42.9">J6</text>
<text x="217.2" y="42.9">R4</text>
<text x="234.6" y="47.2">RL2C</text>
<text x="249" y="42.9">R5</text>
<text x="266.4" y="47.2">RL1C</text>
<text x="71.2" y="51.6">NM RL2A</text>
<text x="23.2" y="57.4">NM RL1B</text>
<text x="159.3" y="55.9">C18</text>
<text x="211.4" y="60.3">D10</text>
<text x="243.2" y="60.3">D11</text>
<text x="159.3" y="67.5">C25</text>
<text x="109.2" y="76.5">U1</text>
<text x="199.8" y="92.1">D15</text>
<text x="71.2" y="97.9">D13</text>
<text x="85.7" y="97.9">D14</text>
<text x="86.9" y="103.7">C19</text>
<text x="231.7" y="106.6">RO</text>
<text x="266.4" y="106.6">J7</text>
<text x="199.8" y="109.5">D16</text>
<text x="165.1" y="129.8">C20</text>
<text x="257.7" y="137">JP2</text>
<text x="8.7" y="151.5">J8</text>
<text x="162.2" y="152.9">C26</text>
<text x="234.6" y="151.5">C29</text>
<text x="240.4" y="161.6">R8</text>
<text x="115.9" y="164.5">R7</text>
<text x="65.4" y="176.1">R?</text>
<text x="72.4" y="179">R6</text>
<text x="98.5" y="179">C21</text>
<text x="152.3" y="176.1">R?</text>
<text x="20.3" y="184.8">C24</text>
<text x="84" y="190.6">C27</text>
<text x="166.8" y="190.6">RL2B</text>
<text x="46.4" y="199.3">C23</text>
<text x="121.6" y="199.3">C22</text>
<text x="130.3" y="199.3">C28</text>
</g>
<g font-size="2.6" fill="#00f">
<text x="18" y="37.1">VIN1</text>
<text x="15.1" y="48.6">VIN3</text>
<text x="234.6" y="51.3">+</text>
<text x="266.4" y="51.3">+</text>
<text x="159.9" y="100.8">VOUT1</text>
<text x="246.8" y="100.8">VOUT2</text>
<text x="241" y="135.5">GND_OUT</text>
</g>
<text font-size="2.6" fill="#0080ff" x="99.1" y="83.4">VN 1</text>
<g font-size="2.6" fill="#004080">
<text x="108.6" y="85.2">-IN</text>
<text x="131.6" y="88.2" transform="rotate(-90 131.6 88.2)">+VAUX</text>
<text x="137.3" y="84.6" transform="rotate(-90 137.3 84.6)">+VS</text>
<text x="143.1" y="86.4" transform="rotate(-90 143.1 86.4)">+VSP</text>
<text x="108.6" y="96.8">NC1</text>
<text x="108.6" y="99.7">NC2</text>
<text x="108.6" y="102.6">NC3</text>
<text x="138.4" y="102.2">OUT</text>
<text x="108.6" y="114.1">GND</text>
<text x="128.6" y="120.2" transform="rotate(-90 128.6 120.2)">-VAUX</text>
<text x="134.4" y="120.2" transform="rotate(-90 134.4 120.2)">-VS</text>
<text x="140.2" y="120.2" transform="rotate(-90 140.2 120.2)">-VSP</text>
</g>
<g font-size="2.1">
<text x="30.4" y="2.2">5</text>
<text x="85.4" y="2.2">4</text>
<text x="140.4" y="2.2">3</text>
<text x="195.4" y="2.2">2</text>
<text x="250.4" y="2.2">1</text>
<text x=".8" y="30.1">D</text>
<text x="278.7" y="30.1">D</text>
<text x=".8" y="80.8">C</text>
<text x="278.7" y="80.8">C</text>
<text x=".8" y="131.5">B</text>
<text x="278.7" y="131.5">B</text>
<text x=".8" y="182.2">A</text>
<text x="278.7" y="182.2">A</text>
<text x="30.4" y="207.8">5</text>
<text x="85.4" y="207.8">4</text>
<text x="140.4" y="207.8">3</text>
<text x="195.4" y="207.8">2</text>
<text x="250.4" y="207.8">1</text>
</g>
</svg>
